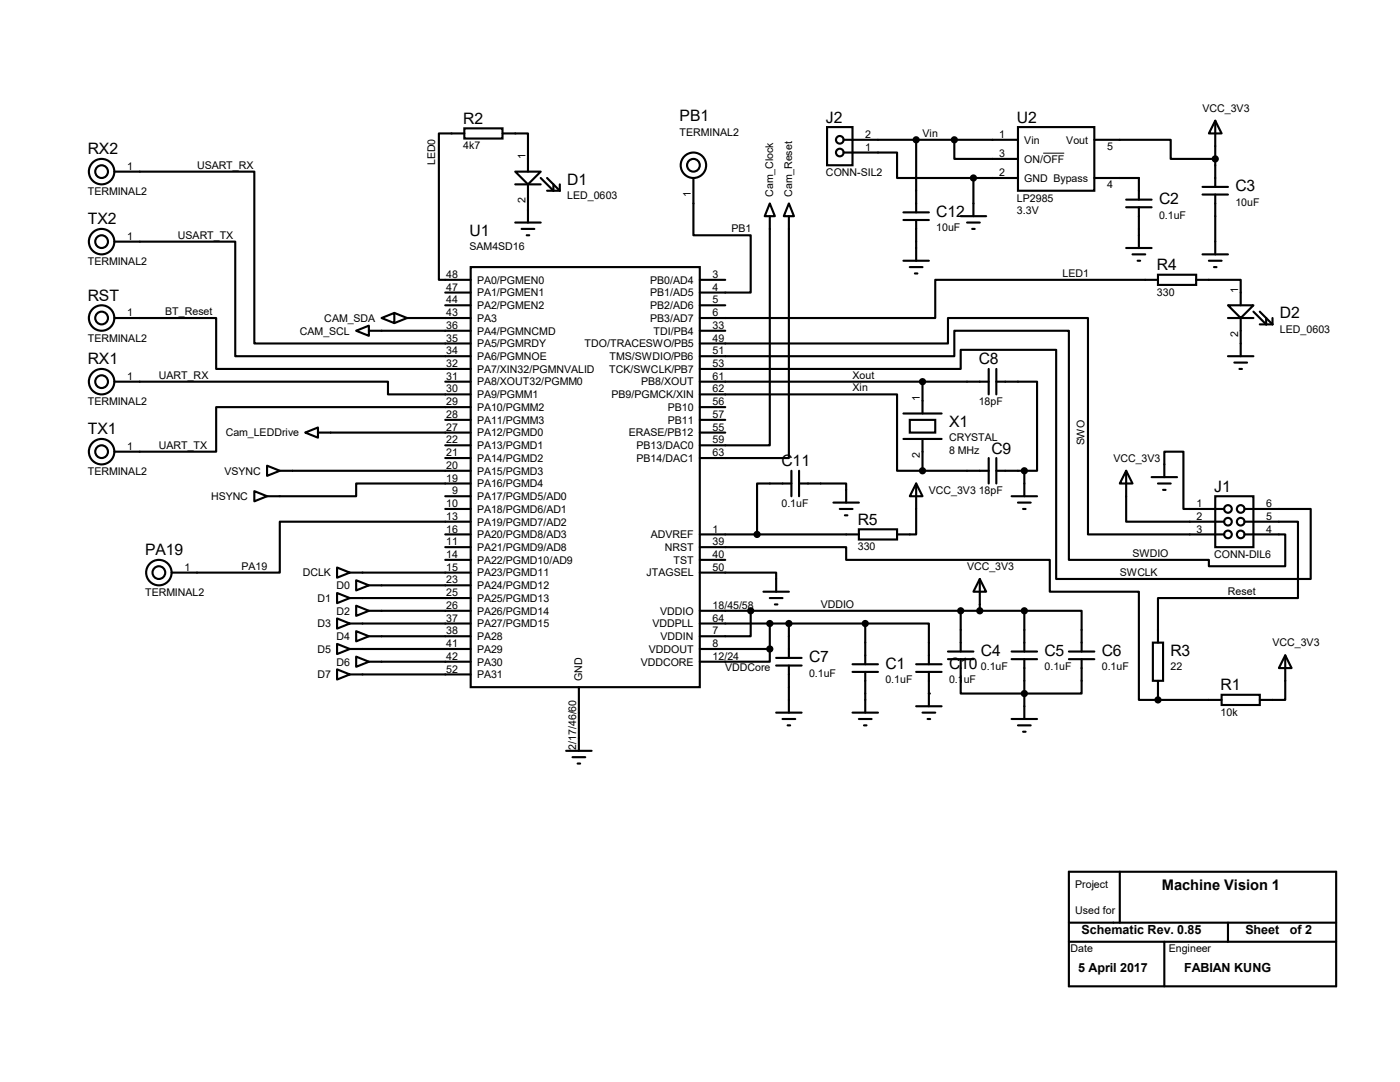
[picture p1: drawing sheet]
<svg xmlns="http://www.w3.org/2000/svg" width="279mm" height="216mm" viewBox="0 0 279 216" stroke-linecap="round" stroke-linejoin="round" font-family="sans-serif">
<g fill="none" stroke="#000" stroke-width=".42">
<path d="M22.8 34.2h28v34.3h43.1M92.7 25.6h7.6v2h-7.6zM92.7 26.6h-5.1v29.2h6.3M100.3 26.6h5.1v7.6M102.8 34.2h5.1l-2.5 2.6zM102.8 36.8h5.1M105.4 36.8v7.6M107.9 35.5l2.5 2.6v-1.3M109.2 35.5l2.5 2.6M109.2 38.1h2.5M111.7 36.8v1.3M138.4 35.5v11.4h11.4v11.5h-10.1"/>
<path d="M165.1 25.4h5v7.6h-5zM168.4 30.4h10.6v5.1h15.3M168.4 27.9h34.8M182.8 27.9v14.5M190.5 27.9v3.8h12.7M194.3 35.5h8.9M194.3 35.5v7.6M203.2 25.4h15.2v12.7h-15.2zM218.4 27.9h15.2v3.8h8.9M218.4 35.5h8.9v4.3M224.7 39.8h5.1M240 38.8h5.1"/>
<path d="M240 37.3h5.1M242.5 24.1l1.3 2.5h-2.5zM242.5 24.1v13.2M242.5 38.8v12M22.8 48.2h24.1v22.9h47M88.9 58.4h5M93.9 53.3h45.8v83.8h-45.8zM102.8 44.4h5.1M104.1 45.7h2.5M105.1 46.9h.5M139.7 55.8h5M153.6 40.6l1 2.5h-2z"/>
<path d="M153.6 43.1v45.8h-13.9M157.4 40.6l1.1 2.5h-2.1zM157.4 43.1v48.3h-17.7M180.3 52h5.1M180.3 43.9h5.1M180.3 42.4h5.1M181.6 53.3h2.5M182.6 54.6h.5M182.8 43.9v8.1M191.7 43.1h5.1M193 44.4h2.5M194 45.7h.5"/>
<path d="M224.7 41.4h5.1M224.7 49.5h5.1M226 50.8h2.6M227 52h.5M227.3 41.4v8.1M231.1 54.8h7.6v2.1h-7.6zM231.1 55.8h-44.5v7.7h-46.9M238.7 55.8h8.9v5.1M240 50.8h5.1M241.3 52h2.5M242.3 53.3h.5M22.8 76.2h54.6v2.5h16.5"/>
<path d="M22.8 63.5h20.3v10.1h50.8M71.1 66l2.5-1v2zM73.6 66h20.3M76.2 63.5l2.5-1.1v2.1zM78.7 62.4l2.5 1.1M81.2 63.5h12.7M81.2 63.5l-2.5 1M88.9 76.2h5M88.9 60.9h5M139.7 78.7h39.3v15.2h5.1M139.7 68.5h49.5v-5h27.9v43.1h27.2M139.7 73.6h52v-3.8h19.1v45.7h50.8v-13.9h-13.2"/>
<path d="M139.7 71.1h50.8v-5.1h22.8v45.7h28v1.3h15.2v-6.4h-8.1M139.7 76.2h57.6M139.7 66h5M139.7 60.9h5M184.1 76.2v6.3M197.3 73.6v5.1M198.8 76.2h8.2v17.7h-2.6M198.8 73.6v5.1M245.1 60.9h5l-2.5 2.6zM245.1 63.5h5M245.1 71.1h5M246.3 72.3h2.6"/>
<path d="M247.4 73.6h.5M247.6 63.5v7.6M250.1 62.2l2.6 2.5v-1.2M251.4 62.2l2.6 2.5M251.4 64.7h2.6M254 63.5v1.2M50.8 98l2.5 1-2.5 1zM53.3 92.9l2.5 1-2.5 1.1zM55.8 93.9h38.1M60.9 86.3l2.6-1v2zM63.5 86.3h30.4M88.9 99h5"/>
<path d="M88.9 83.8h5M88.9 88.9h5M88.9 91.4h5M93.9 96.5h-22.8v2.5h-17.8M93.9 81.2h-50.8v8.9h-20.3M139.7 86.3h5M139.7 81.2h5M139.7 83.8h5M157.9 96.5h-6.8v10.1M157.9 93.9v5.1M159.5 96.5h9.4v3.8M159.5 93.9v5.1"/>
<path d="M180.3 82.5h7.6M180.3 87.6h7.6M181.6 83.8h5v2.5h-5zM182.8 96.5l1.3 2.5h-2.5zM182.8 96.5v10.1h-3.8M184.1 87.6v6.3M184.1 93.9h13.2M197.3 91.4v5.1M198.8 93.9h5.6M198.8 91.4v5.1M201.9 99h5.1M204.4 93.9v5.1"/>
<path d="M224.7 93.9l1.3 2.6h-2.5zM224.7 93.9v10.2h19.6M229.8 95.2h5.1M231.1 96.5h2.5M232.1 97.7h.5M232.4 95.2v-5.1h3.8v11.5h8.1M242.5 99h7.6v10.2h-7.6zM67.3 113.2l2.5 1.1-2.5 1zM67.3 118.3l2.5 1-2.5 1.1zM69.8 114.3h24.1M69.8 119.3h24.1M71.1 115.8l2.5 1-2.5 1z"/>
<path d="M73.6 116.8h20.3M88.9 106.6h5M88.9 101.6h5M88.9 109.2h5M88.9 111.7h5M93.9 104.1h-38.1v10.2h-21.6M139.7 109.2h29.2v2.5h40.6v6.4h17.8v21.6h3.8M139.7 114.3h15.2v3.8M139.7 106.6h31.7M139.7 111.7h5M152.4 118.1h5M153.6 119.3h2.6"/>
<path d="M166.3 100.3h5.1M167.6 101.6h2.5M168.6 102.8h.5M171.4 105.6h7.6v2.1h-7.6zM195.5 115.5l1.3 2.6h-2.5zM195.5 115.5v6.4M203.2 100.3h2.5M204.2 101.6h.5M248.4 104.1h10.6v15.2h-27.9v8.9M67.3 123.4l2.5 1-2.5 1zM67.3 128.5l2.5 1-2.5 1zM67.3 133.6l2.5 1-2.5 1z"/>
<path d="M69.8 124.4h24.1M69.8 129.5h24.1M69.8 134.6h24.1M71.1 120.9l2.5 1-2.5 1zM71.1 125.9l2.5 1.1-2.5 1zM71.1 131l2.5 1-2.5 1.1zM73.6 121.9h20.3M73.6 127h20.3M73.6 132h20.3M115.5 137.1v12.7M139.7 121.9h64.7M139.7 124.4h33"/>
<path d="M139.7 129.5h13.9M149.8 121.9v5.1h-10.1M153.6 129.5v2.5h-13.9M153.6 124.4v5.1M154.6 120.6h.6M154.9 132.8h5.1M154.9 131.3h5.1M157.4 124.4v6.9M157.4 132.8v9.4M170.1 134.1h5.1M170.1 132.5h5.1M172.7 124.4h12.7v8.1"/>
<path d="M172.7 124.4v8.1M172.7 134.1v8.1M182.8 134.1h5.1M182.8 132.5h5.1M185.4 134.1v6.8M189.2 131.5h5.1M189.2 130h5.1M191.7 131.5v6.9h24.2v-6.9M191.7 121.9v8.1M201.9 131.5h5.1M201.9 130h5.1M204.4 121.9h11.5v8.1"/>
<path d="M204.4 121.9v8.1M204.4 131.5v12M213.3 131.5h5.1M213.3 130h5.1M230.1 128.2h2v7.6h-2zM231.1 139.7h12.7M231.1 135.8v3.9M243.8 138.6h7.6v2.1h-7.6zM256.5 130.8l1.3 2.5h-2.6zM256.5 130.8v8.9h-5.1M113 149.8h5.1M114.3 151.1h2.5"/>
<path d="M115.3 152.4h.5M154.9 142.2h5.1M156.2 143.5h2.5M157.2 144.7h.5M170.1 142.2h5.1M171.4 143.5h2.5M172.4 144.7h.5M182.8 140.9h5.1M184.1 142.2h2.5M185.1 143.5h.5M201.9 143.5h5.1M203.2 144.7h2.5"/>
<path d="M204.2 146h.5M213.3 173.9h53.4v22.9h-53.4zM223.5 173.9v10.2M213.3 187.9h53.4M213.3 184.1h53.4M232.4 187.9v8.9M245.1 184.1v3.8"/>
<circle cx="20.3" cy="34.2" r="2.54"/>
<circle cx="20.3" cy="34.2" r="1.27"/>
<circle cx="138.4" cy="33" r="2.54"/>
<circle cx="138.4" cy="33" r="1.27"/>
<circle cx="167.6" cy="30.4" r=".76"/>
<circle cx="167.6" cy="27.9" r=".76"/>
<circle cx="20.3" cy="48.2" r="2.54"/>
<circle cx="20.3" cy="48.2" r="1.27"/>
<circle cx="20.3" cy="63.5" r="2.54"/>
<circle cx="20.3" cy="76.2" r="2.54"/>
<circle cx="20.3" cy="76.2" r="1.27"/>
<circle cx="20.3" cy="63.5" r="1.27"/>
<circle cx="20.3" cy="90.1" r="2.54"/>
<circle cx="20.3" cy="90.1" r="1.27"/>
<circle cx="31.7" cy="114.3" r="2.54"/>
<circle cx="31.7" cy="114.3" r="1.27"/>
<circle cx="245.1" cy="106.6" r=".76"/>
<circle cx="245.1" cy="104.1" r=".76"/>
<circle cx="245.1" cy="101.6" r=".76"/>
<circle cx="247.6" cy="104.1" r=".76"/>
<circle cx="247.6" cy="106.6" r=".76"/>
<circle cx="247.6" cy="101.6" r=".76"/>
</g>
<circle cx="185.4" cy="138.4" r=".21" fill="#000"/>
<path d="M208.2 30.6h4.2" fill="none" stroke="#000" stroke-width=".2"/>
<g fill="#000" stroke="#000" stroke-width=".42">
<circle cx="182.8" cy="27.9" r=".51"/>
<circle cx="190.5" cy="27.9" r=".51"/>
<circle cx="194.3" cy="35.5" r=".51"/>
<circle cx="242.5" cy="31.7" r=".51"/>
<circle cx="184.1" cy="76.2" r=".51"/>
<circle cx="184.1" cy="93.9" r=".51"/>
<circle cx="204.4" cy="93.9" r=".51"/>
<circle cx="151.1" cy="106.6" r=".51"/>
<circle cx="149.8" cy="121.9" r=".51"/>
<circle cx="153.6" cy="124.4" r=".51"/>
<circle cx="153.6" cy="129.5" r=".51"/>
<circle cx="157.4" cy="124.4" r=".51"/>
<circle cx="172.7" cy="124.4" r=".51"/>
<circle cx="191.7" cy="121.9" r=".51"/>
<circle cx="195.5" cy="121.9" r=".51"/>
<circle cx="204.4" cy="138.4" r=".51"/>
<circle cx="204.4" cy="121.9" r=".51"/>
<circle cx="231.1" cy="139.7" r=".51"/>
</g>
<g font-size="3.1">
<text x="92.5" y="24.7">R2</text>
<text x="135.6" y="24.2">PB1</text>
<text x="164.8" y="24.5">J2</text>
<text x="202.9" y="24.5">U2</text>
<text x="17.5" y="30.8">RX2</text>
<text x="113.2" y="36.9">D1</text>
<text x="231.3" y="40.7">C2</text>
<text x="246.5" y="38.1">C3</text>
<text x="17.5" y="44.8">TX2</text>
<text x="93.7" y="47">U1</text>
<text x="186.9" y="43.2">C12</text>
<text x="230.9" y="53.9">R4</text>
<text x="17.5" y="60">RST</text>
<text x="255.4" y="63.5">D2</text>
<text x="17.5" y="72.7">RX1</text>
<text x="195.3" y="72.7">C8</text>
<text x="17.5" y="86.7">TX1</text>
<text x="189.4" y="85.1">X1</text>
<text x="156" y="93">C11</text>
<text x="197.9" y="90.5">C9</text>
<text x="242.3" y="98.1">J1</text>
<text x="171.2" y="104.7">R5</text>
<text x="29" y="110.8">PA19</text>
<text x="195.7" y="130.9">C4</text>
<text x="208.4" y="130.9">C5</text>
<text x="219.9" y="130.9">C6</text>
<text x="233.6" y="130.9">R3</text>
<text x="161.5" y="132.1">C7</text>
<text x="176.7" y="133.4">C1</text>
<text x="189.4" y="133.4">C10</text>
<text x="243.6" y="137.8">R1</text>
</g>
<text font-size="2.9" x="231.9" y="177.5">Machine Vision 1</text>
<g font-size="2.5">
<text x="215.9" y="186.3">Schematic Rev. 0.85</text>
<text x="248.5" y="186.3">Sheet</text>
<text x="257.4" y="186.3">of 2</text>
<text x="215.2" y="193.9">5 April 2017</text>
<text x="236.3" y="193.9">FABIAN KUNG</text>
</g>
<g font-size="2.1">
<text x="240" y="22.3">VCC_3V3</text>
<text x="92.5" y="29.8">4k7</text>
<text x="135.6" y="27.1">TERMINAL2</text>
<text x="172.7" y="27.5">2</text>
<text x="184.1" y="27.3">Vin</text>
<text x="199.4" y="27.5">1</text>
<text x="204.4" y="28.7">Vin</text>
<text x="212.8" y="28.7">Vout</text>
<text x="220.9" y="29.8">5</text>
<text x="25.4" y="33.9">1</text>
<text x="39.3" y="33.7">USART_RX</text>
<text x="86.9" y="33" transform="rotate(-90 86.9 33)">LED0</text>
<text x="104.9" y="31.7" transform="rotate(-90 104.9 31.7)">1</text>
<text x="164.8" y="35.1">CONN-SIL2</text>
<text x="172.7" y="30.1">1</text>
<text x="199.4" y="31.3">3</text>
<text x="199.4" y="35.1">2</text>
<text x="204.4" y="32.5">ON/OFF</text>
<text x="17.5" y="38.9">TERMINAL2</text>
<text x="104.9" y="40.5" transform="rotate(-90 104.9 40.5)">2</text>
<text x="113.2" y="39.8">LED_0603</text>
<text x="137.9" y="39.2" transform="rotate(-90 137.9 39.2)">1</text>
<text x="154.3" y="39.3" transform="rotate(-90 154.3 39.3)">Cam_Clock</text>
<text x="158.1" y="39.3" transform="rotate(-90 158.1 39.3)">Cam_Reset</text>
<text x="202.9" y="40.2">LP2985</text>
<text x="204.4" y="36.3">GND Bypass</text>
<text x="220.9" y="37.5">4</text>
<text x="246.5" y="41.1">10uF</text>
<text x="25.4" y="47.8">1</text>
<text x="35.5" y="47.6">USART_TX</text>
<text x="146" y="46.4">PB1</text>
<text x="186.9" y="46.1">10uF</text>
<text x="202.9" y="42.8">3.3V</text>
<text x="231.3" y="43.6">0.1uF</text>
<text x="17.5" y="52.9">TERMINAL2</text>
<text x="93.7" y="50">SAM4SD16</text>
<text x="89.1" y="58">47</text>
<text x="89.1" y="55.5">48</text>
<text x="95.2" y="59.1">PA1/PGMEN1</text>
<text x="95.2" y="56.6">PA0/PGMEN0</text>
<text x="129.8" y="56.6">PB0/AD4</text>
<text x="129.8" y="59.1">PB1/AD5</text>
<text x="142.2" y="55.5">3</text>
<text x="142.2" y="58">4</text>
<text x="212" y="55.2">LED1</text>
<text x="230.9" y="59">330</text>
<text x="247.1" y="58.4" transform="rotate(-90 247.1 58.4)">1</text>
<text x="25.4" y="63.1">1</text>
<text x="33" y="62.9">BT_Reset</text>
<text x="64.7" y="64.2">CAM_SDA</text>
<text x="89.1" y="65.6">36</text>
<text x="89.1" y="63.1">43</text>
<text x="89.1" y="60.5">44</text>
<text x="95.2" y="64.2">PA3</text>
<text x="95.2" y="61.7">PA2/PGMEN2</text>
<text x="129.8" y="61.7">PB2/AD6</text>
<text x="129.8" y="64.2">PB3/AD7</text>
<text x="142.2" y="65.6">33</text>
<text x="142.2" y="60.5">5</text>
<text x="142.2" y="63.1">6</text>
<text x="17.5" y="68.2">TERMINAL2</text>
<text x="59.9" y="66.8">CAM_SCL</text>
<text x="89.1" y="70.7">34</text>
<text x="89.1" y="68.2">35</text>
<text x="95.2" y="71.8">PA6/PGMNOE</text>
<text x="95.2" y="69.3">PA5/PGMRDY</text>
<text x="95.2" y="66.8">PA4/PGMNCMD</text>
<text x="116.7" y="69.3">TDO/TRACESWO/PB5</text>
<text x="121.7" y="71.8">TMS/SWDIO/PB6</text>
<text x="130.4" y="66.8">TDI/PB4</text>
<text x="142.2" y="68.2">49</text>
<text x="142.2" y="70.7">51</text>
<text x="247.1" y="67.2" transform="rotate(-90 247.1 67.2)">2</text>
<text x="255.4" y="66.5">LED_0603</text>
<text x="25.4" y="75.8">1</text>
<text x="31.7" y="75.6">UART_RX</text>
<text x="89.1" y="75.8">31</text>
<text x="89.1" y="73.2">32</text>
<text x="95.2" y="76.9">PA8/XOUT32/PGMM0</text>
<text x="95.2" y="74.4">PA7/XIN32/PGMNVALID</text>
<text x="121.6" y="74.4">TCK/SWCLK/PB7</text>
<text x="128" y="76.9">PB8/XOUT</text>
<text x="142.2" y="73.2">53</text>
<text x="142.2" y="75.8">61</text>
<text x="170.1" y="75.6">Xout</text>
<text x="17.5" y="80.9">TERMINAL2</text>
<text x="89.1" y="83.4">28</text>
<text x="89.1" y="80.9">29</text>
<text x="89.1" y="78.3">30</text>
<text x="95.2" y="82">PA10/PGMM2</text>
<text x="95.2" y="79.5">PA9/PGMM1</text>
<text x="122" y="79.5">PB9/PGMCK/XIN</text>
<text x="133.3" y="82">PB10</text>
<text x="142.2" y="80.9">56</text>
<text x="142.2" y="83.4">57</text>
<text x="142.2" y="78.3">62</text>
<text x="170.1" y="78.1">Xin</text>
<text x="183.6" y="80" transform="rotate(-90 183.6 80)">1</text>
<text x="195.3" y="80.9">18pF</text>
<text x="25.4" y="89.7">1</text>
<text x="31.7" y="89.5">UART_TX</text>
<text x="45" y="87.1">Cam_LEDDrive</text>
<text x="89.1" y="88.5">22</text>
<text x="89.1" y="85.9">27</text>
<text x="95.2" y="89.6">PA13/PGMD1</text>
<text x="95.2" y="87.1">PA12/PGMD0</text>
<text x="95.2" y="84.5">PA11/PGMM3</text>
<text x="125.5" y="87.1">ERASE/PB12</text>
<text x="127" y="89.6">PB13/DAC0</text>
<text x="133.3" y="84.5">PB11</text>
<text x="142.2" y="85.9">55</text>
<text x="142.2" y="88.5">59</text>
<text x="189.4" y="88.1">CRYSTAL</text>
<text x="216.4" y="88.9" transform="rotate(-90 216.4 88.9)">SWO</text>
<text x="17.5" y="94.8">TERMINAL2</text>
<text x="44.8" y="94.7">VSYNC</text>
<text x="89.1" y="93.6">20</text>
<text x="89.1" y="91">21</text>
<text x="95.2" y="94.7">PA15/PGMD3</text>
<text x="95.2" y="92.2">PA14/PGMD2</text>
<text x="127" y="92.2">PB14/DAC1</text>
<text x="142.2" y="91">63</text>
<text x="183.6" y="91.3" transform="rotate(-90 183.6 91.3)">2</text>
<text x="189.4" y="90.6">8 MHz</text>
<text x="222.2" y="92.2">VCC_3V3</text>
<text x="42.1" y="99.8">HSYNC</text>
<text x="89.1" y="101.2">10</text>
<text x="89.1" y="96.1">19</text>
<text x="90.2" y="98.6">9</text>
<text x="95.2" y="99.8">PA17/PGMD5/AD0</text>
<text x="95.2" y="97.2">PA16/PGMD4</text>
<text x="156" y="101.2">0.1uF</text>
<text x="185.4" y="98.5">VCC_3V3</text>
<text x="195.3" y="98.6">18pF</text>
<text x="238.8" y="101.2">1</text>
<text x="252.7" y="101.2">6</text>
<text x="89.1" y="103.7">13</text>
<text x="89.1" y="106.3">16</text>
<text x="95.2" y="102.3">PA18/PGMD6/AD1</text>
<text x="95.2" y="104.9">PA19/PGMD7/AD2</text>
<text x="95.2" y="107.4">PA20/PGMD8/AD3</text>
<text x="129.9" y="107.4">ADVREF</text>
<text x="142.2" y="106.3">1</text>
<text x="238.8" y="103.7">2</text>
<text x="238.8" y="106.3">3</text>
<text x="252.7" y="103.7">5</text>
<text x="252.7" y="106.3">4</text>
<text x="36.8" y="113.9">1</text>
<text x="48.2" y="113.7">PA19</text>
<text x="89.1" y="108.8">11</text>
<text x="89.1" y="111.3">14</text>
<text x="89.1" y="113.9">15</text>
<text x="95.2" y="109.9">PA21/PGMD9/AD8</text>
<text x="95.2" y="112.5">PA22/PGMD10/AD9</text>
<text x="132.7" y="109.9">NRST</text>
<text x="134.4" y="112.5">TST</text>
<text x="142.2" y="108.8">39</text>
<text x="142.2" y="111.3">40</text>
<text x="142.2" y="113.9">50</text>
<text x="171.2" y="109.8">330</text>
<text x="193" y="113.7">VCC_3V3</text>
<text x="226" y="111.1">SWDIO</text>
<text x="242.3" y="111.3">CONN-DIL6</text>
<text x="29" y="119">TERMINAL2</text>
<text x="60.4" y="115">DCLK</text>
<text x="67.1" y="117.6">D0</text>
<text x="89.1" y="116.4">23</text>
<text x="89.1" y="119">25</text>
<text x="95.2" y="115">PA23/PGMD11</text>
<text x="95.2" y="117.6">PA24/PGMD12</text>
<text x="129" y="115">JTAGSEL</text>
<text x="223.5" y="114.9">SWCLK</text>
<text x="245.1" y="118.7">Reset</text>
<text x="63.3" y="120.1">D1</text>
<text x="63.3" y="125.2">D3</text>
<text x="67.1" y="122.6">D2</text>
<text x="89.1" y="124">37</text>
<text x="89.1" y="121.5">26</text>
<text x="95.2" y="125.2">PA27/PGMD15</text>
<text x="95.2" y="120.1">PA25/PGMD13</text>
<text x="95.2" y="122.6">PA26/PGMD14</text>
<text x="130.2" y="125.2">VDDPLL</text>
<text x="131.7" y="122.6">VDDIO</text>
<text x="142.2" y="124">64</text>
<text x="142.2" y="121.5">18/45/58</text>
<text x="163.8" y="121.3">VDDIO</text>
<text x="63.3" y="130.3">D5</text>
<text x="67.1" y="127.7">D4</text>
<text x="89.1" y="126.6">38</text>
<text x="89.1" y="129.1">41</text>
<text x="89.1" y="131.7">42</text>
<text x="95.2" y="127.7">PA28</text>
<text x="95.2" y="130.3">PA29</text>
<text x="129.5" y="130.3">VDDOUT</text>
<text x="131.8" y="127.7">VDDIN</text>
<text x="142.2" y="129.1">8</text>
<text x="142.2" y="126.6">7</text>
<text x="142.2" y="131.7">12/24</text>
<text x="254" y="129">VCC_3V3</text>
<text x="63.3" y="135.3">D7</text>
<text x="67.1" y="132.8">D6</text>
<text x="89.1" y="134.2">52</text>
<text x="95.2" y="132.8">PA30</text>
<text x="95.2" y="135.3">PA31</text>
<text x="116.2" y="135.8" transform="rotate(-90 116.2 135.8)">GND</text>
<text x="127.9" y="132.8">VDDCORE</text>
<text x="144.7" y="134">VDDCore</text>
<text x="161.5" y="135">0.1uF</text>
<text x="176.7" y="136.3">0.1uF</text>
<text x="189.4" y="136.3">0.1uF</text>
<text x="195.7" y="133.8">0.1uF</text>
<text x="208.4" y="133.8">0.1uF</text>
<text x="219.9" y="133.8">0.1uF</text>
<text x="233.6" y="133.8">22</text>
<text x="243.6" y="142.8">10k</text>
<text x="115" y="149.6" transform="rotate(-90 115 149.6)">2/17/46/60</text>
<text x="214.6" y="177.2">Project</text>
<text x="214.6" y="182.3">Used for</text>
<text x="213.7" y="189.9">Date</text>
<text x="233.3" y="189.9">Engineer</text>
</g>
</svg>
